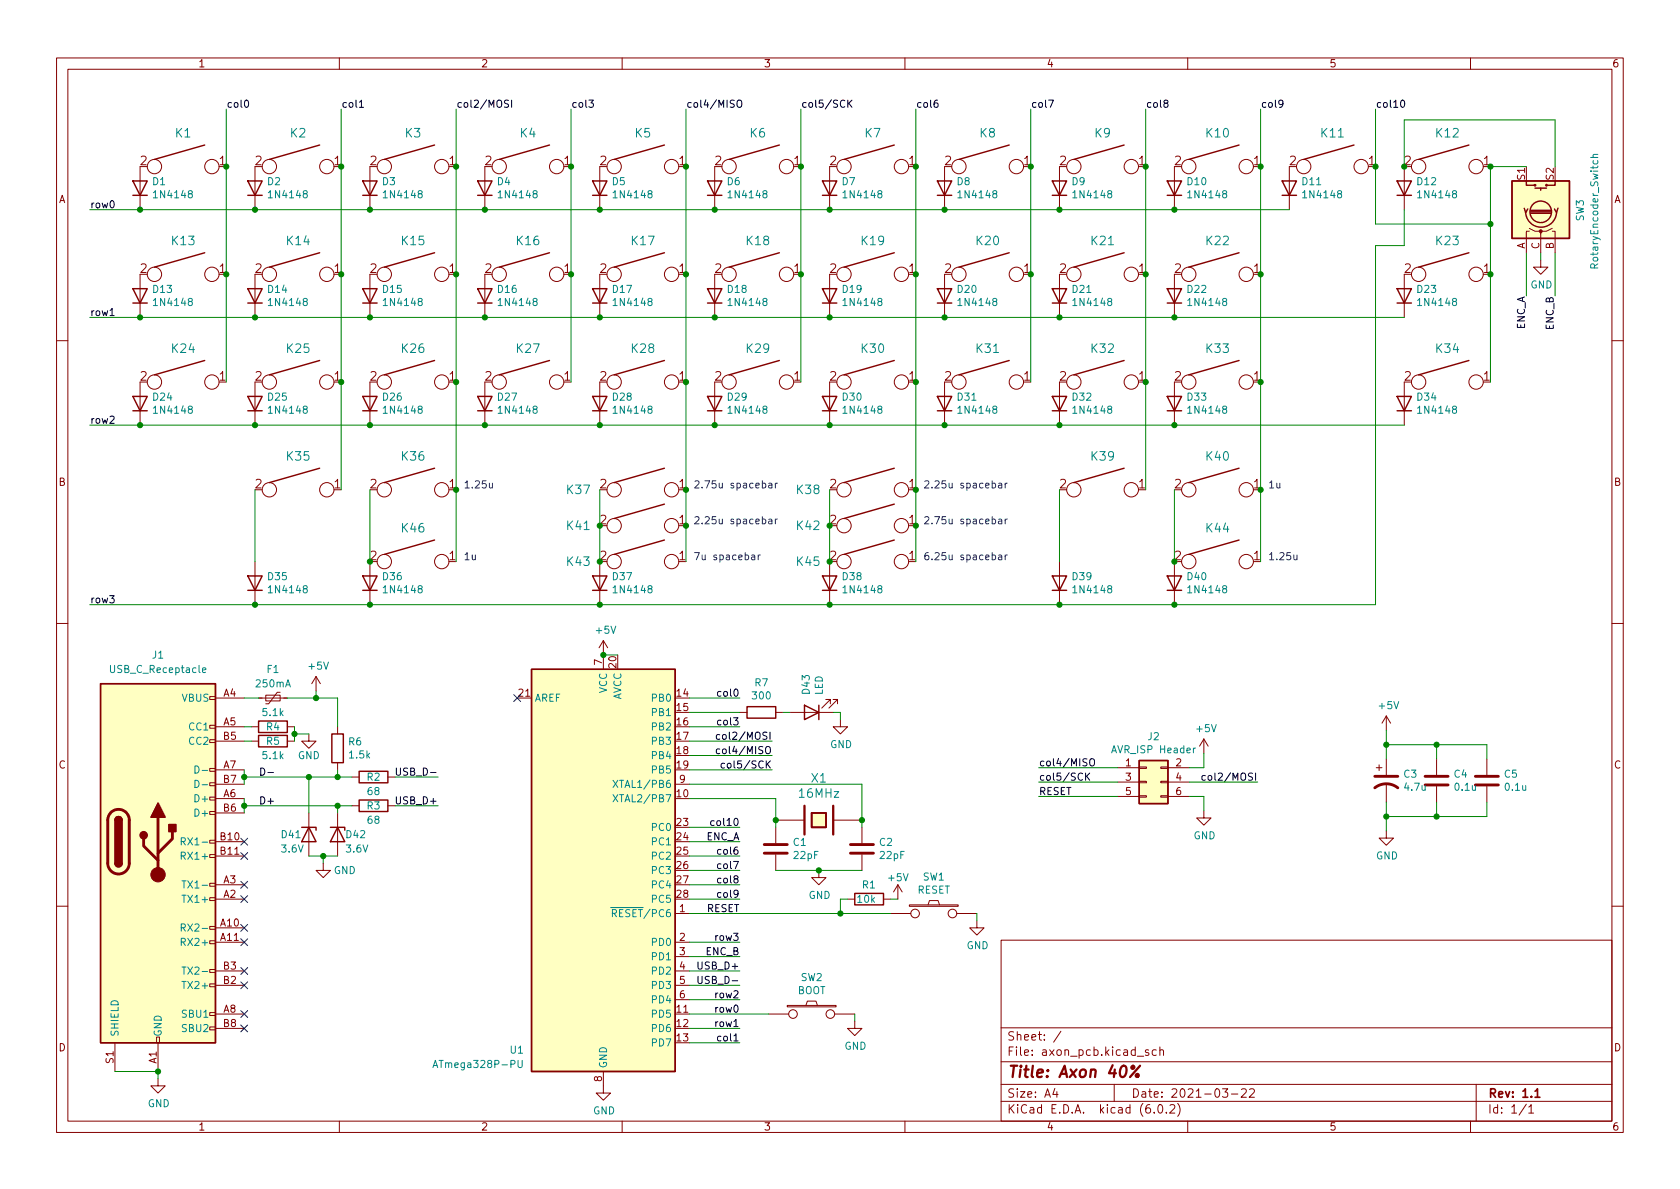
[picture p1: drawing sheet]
<svg xmlns="http://www.w3.org/2000/svg" width="297mm" height="210mm" viewBox="0 0 297 210" stroke-linecap="round" stroke-linejoin="round" font-family="sans-serif">
<g fill="none" stroke="#840000" stroke-width=".18">
<path d="M10 10.2h277v190.1h-277zM12 12.2h273v186.1h-273zM60 10.2v2M110 10.2v2M160 10.2v2M210 10.2v2M260 10.2v2M24.8 29.5v7.6M45.1 29.5v7.6M65.4 29.5v7.6M85.7 29.5v7.6M106 29.5v7.6"/>
<path d="M126.4 29.5v7.6M146.7 29.5v7.6M167 29.5v7.6M187.3 29.5v7.6M207.6 29.5v7.6M228 29.5v7.6M248.3 29.5v7.6M24.8 48.5v7.6M45.1 48.5v7.6M65.4 48.5v7.6M85.7 48.5v7.6M106 48.5v7.6"/>
<path d="M126.4 48.5v7.6M146.7 48.5v7.6M167 48.5v7.6M187.3 48.5v7.6M207.6 48.5v7.6M248.3 48.5v7.6M270.4 40.9h-.5v3.8M270.4 40.4l1 .5h1v.5M272.4 46v1.2h1.3l-1.3 1.3-1.3-1.3h1.3M274.4 40.9h.6v3.8M274.4 40.4l-1 .5h-1v3.8M10 60.2h2"/>
<path d="M24.8 67.6v7.6M45.1 67.6v7.6M65.4 67.6v7.6M85.7 67.6v7.6M106 67.6v7.6M126.4 67.6v7.6M146.7 67.6v7.6M167 67.6v7.6M187.3 67.6v7.6M207.6 67.6v7.6M248.3 67.6v7.6M285 60.2h2"/>
<path d="M45.1 99.3v7.6M65.4 99.3v7.6M106 99.3v7.6M146.7 99.3v7.6M187.3 99.3v7.6M207.6 99.3v7.6M10 110.2h2M55.9 119.6l-.8 1.3M55.9 119.6v2.6M55.9 119.6l.7 1.3M106.7 113.3l-.8 1.2M106.7 113.3v5.1"/>
<path d="M106.7 113.3l.7 1.2M285 110.2h2M37.1 138.4h1v.5h-1zM37.1 135.9h1v.5h-1zM37.1 130.8h1v.5h-1zM37.1 128.3h1v.5h-1zM37.1 123.2h1v.5h-1zM38.1 123.4h5.1M38.1 138.7h5.1M38.1 128.5h5.1M38.1 136.1h5.1M38.1 131.1h5.1"/>
<path d="M44.4 128.5h1.3M44.4 131.1h1.3M45.7 123.4h5.1M47 122.9h2.5v1h-2.5zM49.5 122.4h-.5l-1.5 2.1h-.5M50.8 128.5h1.3M50.8 131.1h1.3M54.6 129.8v1.3h1.3l-1.3 1.2-1.3-1.2h1.3M59.7 128.5v1.3M59.7 134.9v1.2M62.2 137.4h1.3M68.6 137.4h1.2"/>
<path d="M91.4 123.4h2.6M119.4 138.7h2.5M130.8 126h1.3M137.2 126h1.2M139.7 126h7.6M146.8 124.5v-.8h-.8h.8l-1.5 1.5M148.1 124.5v-.8h-.8h.8l-1.5 1.5M148.6 127.2v1.3h1.3l-1.3 1.3-1.3-1.3h1.3M197.6 135.8h3.8M197.6 138.3h3.8M201.4 138.2h1.3v.2h-1.3zM201.4 135.6h1.3v.3h-1.3z"/>
<path d="M205.2 138.2h1.3v.2h-1.3zM205.2 135.6h1.3v.3h-1.3zM206.5 135.8h3.8M206.5 138.3h3.8M212.9 130.7l-.8 1.2M212.9 130.7v2.5M212.9 130.7l.7 1.2M243.3 135.8h1M243.8 135.2v1.1M245.1 126.6l-.8 1.3M245.1 126.6v2.6M245.1 134.2v2.8"/>
<path d="M245.1 138.6v3.3M245.1 126.6l.8 1.3M254 134.2v2.8M254 139.1v2.8M262.9 134.2v2.8M262.9 139.1v2.8M37.1 158.7h1v.6h-1zM37.1 156.2h1v.5h-1zM37.1 151.1h1v.5h-1zM37.1 148.6h1v.5h-1zM37.1 143.5h1v.5h-1zM37.1 141h1v.5h-1z"/>
<path d="M38.1 159h5.1M38.1 156.5h5.1M38.1 141.2h5.1M38.1 148.8h5.1M38.1 151.4h5.1M38.1 143.8h5.1M54.6 143.8v7.6M57.1 152.6v1.3h1.3l-1.3 1.3-1.2-1.3h1.2M59.7 143.8v7.6M62.2 142.5h1.3M68.6 142.5h1.2M137.2 145h5"/>
<path d="M137.2 146.3v2.8M137.2 151.1v2.8M144.8 153.9v1.3h1.2l-1.2 1.3-1.3-1.3h1.3M147.3 145h5.1M149.9 159h1.2M152.4 146.3v2.8M152.4 151.1v2.8M156.2 159h1.3M158.7 156.5l-.7 1.2M158.7 156.5v2.5M158.7 156.5l.8 1.2M197.6 140.8h3.8"/>
<path d="M201.4 140.7h1.3v.3h-1.3zM205.2 140.7h1.3v.3h-1.3zM206.5 140.8h3.8M212.9 143.4v1.2h1.2l-1.2 1.3-1.3-1.3h1.3M245.1 146.9v1.3h1.3l-1.3 1.3-1.3-1.3h1.3M10 160.2h2M37.1 179.1h1v.5h-1zM37.1 174h1v.5h-1zM37.1 171.4h1v.6h-1zM37.1 166.4h1v.5h-1zM37.1 163.8h1v.5h-1zM38.1 179.3h5.1"/>
<path d="M38.1 166.6h5.1M38.1 171.7h5.1M38.1 174.2h5.1M38.1 164.1h5.1M119.4 161.5h2.5M119.4 179.3h2.5M119.4 166.6h2.5M119.4 169.2h2.5M119.4 171.7h2.5M119.4 174.2h2.5M119.4 176.8h2.5M135.9 179.3h3.5"/>
<path d="M139.2 177.8h8.6v.2h-8.6zM142.5 177.8l.2-.8h1.6l.2 .8M147.6 179.3h3.5M157.5 161.5h3.5M160.8 160h8.6v.3h-8.6zM164.1 160l.2-.7h1.6l.2 .7M169.2 161.5h3.5M172.7 162.8v1.3h1.3l-1.3 1.2-1.3-1.2h1.3M177 166.3h108v32h-108zM285 160.2h2M20.3 184.4v5.1M27.7 183.4h.5v1h-.5z"/>
<path d="M27.9 190.7v1.3h1.3l-1.3 1.3-1.2-1.3h1.2M27.9 184.4v5.1M37.1 181.6h1v.5h-1zM38.1 181.9h5.1M60 198.3v2M106.7 189.5v3.8h1.2l-1.2 1.3-1.3-1.3h1.3M110 198.3v2M151.1 180.6v1.3h1.3l-1.3 1.2-1.2-1.2h1.2M160 198.3v2M177 194.8h108M177 191.8h108M177 187.8h108"/>
<path d="M177 181.8h108M186.5 192.5l-.4 1h1M186.9 193v1M187.6 182.4l-1.3 1.9M197 191.8v3M201.1 186.8h1.1M203.1 185.7l-.4-.1-.2 .2 .1 .3 .5 .1v.4h-.6M204.1 196.7v.1M204.4 185.7l-.4-.1-.3 .3v.4l.2 .3h.5M204.9 195.4l.2-.1a.81 .81 0 0 1 .6 .7 .81 .81 0 0 1-.3 .8h-.2a.81 .81 0 0 1-.6-.6 .81 .81 0 0 1 .3-.8zM205.1 185.8l.2-.2 .3 .1 .1 .9M205.1 185.1v1.5"/>
<path d="M206.2 196.7v.1M206.9 195.5l.5-.2 .2 .2 .1 .3-.9 1h.9M208.2 195.1a1.72 1.72 0 0 1 0 2.3M210 198.3v2M216.1 192.5h1l-.5 .6 .4 .1v.7l-.2 .1h-.4l-.3-.1M217.7 193.5h1.2M219.5 192.7l.6-.2 .2 .2 .1 .3-1 1h1M220.9 192.7l.6-.2 .2 .2 .1 .3-.9 1h.9M260 198.3v2M261 191.8v6.5M269.9 195.3l-1.3 1.9M270.3 195.8l.4-.5v1.5"/>
<path d="M270.3 196.8h.9"/>
<circle cx="27.3" cy="29.5" r="1.27"/>
<circle cx="37.5" cy="29.5" r="1.27"/>
<circle cx="47.6" cy="29.5" r="1.27"/>
<circle cx="57.8" cy="29.5" r="1.27"/>
<circle cx="67.9" cy="29.5" r="1.27"/>
<circle cx="78.1" cy="29.5" r="1.27"/>
<circle cx="88.3" cy="29.5" r="1.27"/>
<circle cx="98.4" cy="29.5" r="1.27"/>
<circle cx="108.6" cy="29.5" r="1.27"/>
<circle cx="118.7" cy="29.5" r="1.27"/>
<circle cx="128.9" cy="29.5" r="1.27"/>
<circle cx="139.1" cy="29.5" r="1.27"/>
<circle cx="149.2" cy="29.5" r="1.27"/>
<circle cx="159.4" cy="29.5" r="1.27"/>
<circle cx="169.5" cy="29.5" r="1.27"/>
<circle cx="179.7" cy="29.5" r="1.27"/>
<circle cx="189.9" cy="29.5" r="1.27"/>
<circle cx="200" cy="29.5" r="1.27"/>
<circle cx="210.2" cy="29.5" r="1.27"/>
<circle cx="220.3" cy="29.5" r="1.27"/>
<circle cx="230.5" cy="29.5" r="1.27"/>
<circle cx="240.7" cy="29.5" r="1.27"/>
<circle cx="250.8" cy="29.5" r="1.27"/>
<circle cx="261" cy="29.5" r="1.27"/>
<circle cx="27.3" cy="48.5" r="1.27"/>
<circle cx="37.5" cy="48.5" r="1.27"/>
<circle cx="47.6" cy="48.5" r="1.27"/>
<circle cx="57.8" cy="48.5" r="1.27"/>
<circle cx="67.9" cy="48.5" r="1.27"/>
<circle cx="78.1" cy="48.5" r="1.27"/>
<circle cx="88.3" cy="48.5" r="1.27"/>
<circle cx="98.4" cy="48.5" r="1.27"/>
<circle cx="108.6" cy="48.5" r="1.27"/>
<circle cx="118.7" cy="48.5" r="1.27"/>
<circle cx="128.9" cy="48.5" r="1.27"/>
<circle cx="139.1" cy="48.5" r="1.27"/>
<circle cx="149.2" cy="48.5" r="1.27"/>
<circle cx="159.4" cy="48.5" r="1.27"/>
<circle cx="169.5" cy="48.5" r="1.27"/>
<circle cx="179.7" cy="48.5" r="1.27"/>
<circle cx="189.9" cy="48.5" r="1.27"/>
<circle cx="200" cy="48.5" r="1.27"/>
<circle cx="210.2" cy="48.5" r="1.27"/>
<circle cx="220.3" cy="48.5" r="1.27"/>
<circle cx="250.8" cy="48.5" r="1.27"/>
<circle cx="261" cy="48.5" r="1.27"/>
<circle cx="27.3" cy="67.6" r="1.27"/>
<circle cx="37.5" cy="67.6" r="1.27"/>
<circle cx="47.6" cy="67.6" r="1.27"/>
<circle cx="57.8" cy="67.6" r="1.27"/>
<circle cx="67.9" cy="67.6" r="1.27"/>
<circle cx="78.1" cy="67.6" r="1.27"/>
<circle cx="88.3" cy="67.6" r="1.27"/>
<circle cx="98.4" cy="67.6" r="1.27"/>
<circle cx="108.6" cy="67.6" r="1.27"/>
<circle cx="118.7" cy="67.6" r="1.27"/>
<circle cx="128.9" cy="67.6" r="1.27"/>
<circle cx="139.1" cy="67.6" r="1.27"/>
<circle cx="149.2" cy="67.6" r="1.27"/>
<circle cx="159.4" cy="67.6" r="1.27"/>
<circle cx="169.5" cy="67.6" r="1.27"/>
<circle cx="179.7" cy="67.6" r="1.27"/>
<circle cx="189.9" cy="67.6" r="1.27"/>
<circle cx="200" cy="67.6" r="1.27"/>
<circle cx="210.2" cy="67.6" r="1.27"/>
<circle cx="220.3" cy="67.6" r="1.27"/>
<circle cx="250.8" cy="67.6" r="1.27"/>
<circle cx="261" cy="67.6" r="1.27"/>
<circle cx="47.6" cy="86.6" r="1.27"/>
<circle cx="57.8" cy="86.6" r="1.27"/>
<circle cx="67.9" cy="99.3" r="1.27"/>
<circle cx="67.9" cy="86.6" r="1.27"/>
<circle cx="78.1" cy="99.3" r="1.27"/>
<circle cx="78.1" cy="86.6" r="1.27"/>
<circle cx="108.6" cy="99.3" r="1.27"/>
<circle cx="108.6" cy="93" r="1.27"/>
<circle cx="108.6" cy="86.6" r="1.27"/>
<circle cx="118.7" cy="93" r="1.27"/>
<circle cx="118.7" cy="86.6" r="1.27"/>
<circle cx="118.7" cy="99.3" r="1.27"/>
<circle cx="149.2" cy="93" r="1.27"/>
<circle cx="149.2" cy="99.3" r="1.27"/>
<circle cx="149.2" cy="86.6" r="1.27"/>
<circle cx="159.4" cy="99.3" r="1.27"/>
<circle cx="159.4" cy="93" r="1.27"/>
<circle cx="159.4" cy="86.6" r="1.27"/>
<circle cx="189.9" cy="86.6" r="1.27"/>
<circle cx="200" cy="86.6" r="1.27"/>
<circle cx="210.2" cy="86.6" r="1.27"/>
<circle cx="210.2" cy="99.3" r="1.27"/>
<circle cx="220.3" cy="86.6" r="1.27"/>
<circle cx="220.3" cy="99.3" r="1.27"/>
<circle cx="140.2" cy="179.3" r=".76"/>
<circle cx="146.8" cy="179.3" r=".76"/>
<circle cx="161.8" cy="161.5" r=".76"/>
<circle cx="168.4" cy="161.5" r=".76"/>
</g>
<path d="M143.5 143.8h2.5v2.5h-2.5zM271.4 193l.4-.5v1.5M271.4 194h.9" fill="none" stroke="#840000" stroke-width=".3"/>
<g fill="none" stroke="#840000" stroke-width=".4">
<path d="M200.9 190l.2-.1 .2 .1 .1 .2-.2 .2-.2 .1-.1-.1-.1-.2zM201.6 188.5l-1.8 2"/>
<circle cx="200.3" cy="188.7" r=".29"/>
</g>
<g fill="none" stroke="#840000" stroke-width=".25">
<path d="M23.5 32h2.5l-1.2 2.5zM23.5 34.5h2.5M36.2 25.6l-8.9 2.6M43.8 32h2.6l-1.3 2.5zM43.8 34.5h2.6M56.5 25.6l-8.9 2.6M64.1 32h2.6l-1.3 2.5zM64.1 34.5h2.6M76.8 25.6l-8.9 2.6M84.5 32h2.5l-1.3 2.5zM84.5 34.5h2.5M97.2 25.6l-8.9 2.6"/>
<path d="M104.8 32h2.5l-1.3 2.5zM104.8 34.5h2.5M117.5 25.6l-8.9 2.6M125.1 32h2.5l-1.2 2.5zM125.1 34.5h2.5M137.8 25.6l-8.9 2.6M145.4 32h2.6l-1.3 2.5zM145.4 34.5h2.6M158.1 25.6l-8.9 2.6M165.7 32h2.6l-1.3 2.5zM165.7 34.5h2.6M178.4 25.6l-8.9 2.6"/>
<path d="M186.1 32h2.5l-1.3 2.5zM186.1 34.5h2.5M198.8 25.6l-8.9 2.6M206.4 32h2.5l-1.3 2.5zM206.4 34.5h2.5M219.1 25.6l-8.9 2.6M226.7 32h2.5l-1.2 2.5zM226.7 34.5h2.5M239.4 25.6l-8.9 2.6M247 32h2.6l-1.3 2.5zM247 34.5h2.6M259.7 25.6l-8.9 2.6"/>
<path d="M267.3 32h10.2v10.2h-10.2zM269.5 36.8l.2 .8 .4-.6M269.7 37.5a2.73 2.73 0 0 0 2.8 2.7 2.73 2.73 0 0 0 2.7-2.7M269.9 32v.8h1.5M270.6 37.7h3.6M270.6 37.5h3.6M270.6 37.2h3.6M271.4 33.3h2M272.4 33.3v.3M275 32v.8h-1.6M275.5 36.8l-.3 .8-.4-.6M23.5 51h2.5l-1.2 2.6z"/>
<path d="M23.5 53.6h2.5M36.2 44.7l-8.9 2.5M43.8 51h2.6l-1.3 2.6zM43.8 53.6h2.6M56.5 44.7l-8.9 2.5M64.1 51h2.6l-1.3 2.6zM64.1 53.6h2.6M76.8 44.7l-8.9 2.5M84.5 51h2.5l-1.3 2.6zM84.5 53.6h2.5M97.2 44.7l-8.9 2.5M104.8 51h2.5l-1.3 2.6z"/>
<path d="M104.8 53.6h2.5M117.5 44.7l-8.9 2.5M125.1 51h2.5l-1.2 2.6zM125.1 53.6h2.5M137.8 44.7l-8.9 2.5M145.4 51h2.6l-1.3 2.6zM145.4 53.6h2.6M158.1 44.7l-8.9 2.5M165.7 51h2.6l-1.3 2.6zM165.7 53.6h2.6M178.4 44.7l-8.9 2.5M186.1 51h2.5l-1.3 2.6z"/>
<path d="M186.1 53.6h2.5M198.8 44.7l-8.9 2.5M206.4 51h2.5l-1.3 2.6zM206.4 53.6h2.5M219.1 44.7l-8.9 2.5M247 51h2.6l-1.3 2.6zM247 53.6h2.6M259.7 44.7l-8.9 2.5M23.5 70.1h2.5l-1.2 2.5zM23.5 72.6h2.5M36.2 63.7l-8.9 2.6M43.8 70.1h2.6l-1.3 2.5z"/>
<path d="M43.8 72.6h2.6M56.5 63.7l-8.9 2.6M64.1 70.1h2.6l-1.3 2.5zM64.1 72.6h2.6M76.8 63.7l-8.9 2.6M84.5 70.1h2.5l-1.3 2.5zM84.5 72.6h2.5M97.2 63.7l-8.9 2.6M104.8 70.1h2.5l-1.3 2.5zM104.8 72.6h2.5M117.5 63.7l-8.9 2.6M125.1 70.1h2.5l-1.2 2.5z"/>
<path d="M125.1 72.6h2.5M137.8 63.7l-8.9 2.6M145.4 70.1h2.6l-1.3 2.5zM145.4 72.6h2.6M158.1 63.7l-8.9 2.6M165.7 70.1h2.6l-1.3 2.5zM165.7 72.6h2.6M178.4 63.7l-8.9 2.6M186.1 70.1h2.5l-1.3 2.5zM186.1 72.6h2.5M198.8 63.7l-8.9 2.6M206.4 70.1h2.5l-1.3 2.5z"/>
<path d="M206.4 72.6h2.5M219.1 63.7l-8.9 2.6M247 70.1h2.6l-1.3 2.5zM247 72.6h2.6M259.7 63.7l-8.9 2.6M56.5 82.8l-8.9 2.5M76.8 82.8l-8.9 2.5M76.8 95.5l-8.9 2.5M117.5 89.1l-8.9 2.6M117.5 95.5l-8.9 2.5M117.5 82.8l-8.9 2.5M158.1 95.5l-8.9 2.5"/>
<path d="M158.1 89.1l-8.9 2.6M158.1 82.8l-8.9 2.5M198.8 82.8l-8.9 2.5M219.1 82.8l-8.9 2.5M219.1 95.5l-8.9 2.5M43.8 101.8h2.6l-1.3 2.6zM43.8 104.4h2.6M64.1 101.8h2.6l-1.3 2.6zM64.1 104.4h2.6M94 118.4h25.4v71.1h-25.4zM104.8 101.8h2.5l-1.3 2.6zM104.8 104.4h2.5"/>
<path d="M145.4 101.8h2.6l-1.3 2.6zM145.4 104.4h2.6M186.1 101.8h2.5l-1.3 2.6zM186.1 104.4h2.5M206.4 101.8h2.5l-1.3 2.6zM206.4 104.4h2.5M17.8 120.9h20.3v63.5h-20.3zM45.7 127.5h5.1v2h-5.1zM45.7 130h5.1v2.1h-5.1zM58.7 129.8h2v5.1h-2zM63.5 136.4h5.1v2h-5.1zM132.1 125h5.1v2h-5.1z"/>
<path d="M142.2 124.7l2.6 1.3-2.6 1.2zM144.8 124.7v2.5M201.4 134.5h5.1v7.6h-5.1zM20.3 152.6a.64 .64 0 0 0 .7 .7 .64 .64 0 0 0 .6-.7M20.3 145a.64 .64 0 0 1 .7-.6 .64 .64 0 0 1 .6 .6M53.3 146.3h2.6v.5M54.6 146.3l1.3 2.5h-2.6zM58.4 146.3h2.6v.5M59.7 146.3l1.3 2.5h-2.6zM63.5 141.5h5.1v2h-5.1zM151.1 158h5.1v2h-5.1z"/>
<circle cx="271.4" cy="32.8" r=".13"/>
<circle cx="272.4" cy="37.5" r="1.9"/>
<circle cx="273.4" cy="32.8" r=".13"/>
</g>
<g fill="#ffffc2" stroke="#ffffc2" stroke-width=".18">
<path d="M201.4 134.5h5.1v7.6h-5.1z"/>
<path d="M94 118.4h25.4v71.1h-25.4z"/>
<path d="M267.3 32h10.2v10.2h-10.2z"/>
<path d="M143.5 143.8h2.5v2.5h-2.5z"/>
<path d="M17.8 120.9h20.3v63.5h-20.3z"/>
</g>
<g fill="none" stroke="#008484" stroke-width=".18">
<path d="M281.2 27.8h1.3M281.7 28.4v.4l.2 .2 .6-.1v-.5M282.5 27.3l-.8 .1v.3l.1 .1M35.8 118.5l.6-.1-.1-.3h-.3l-.2 .2 .1 .6h.4M34.5 135.4a.64 .64 0 0 1 .7 .7 .64 .64 0 0 1-.7 .6zM34.5 138a.64 .64 0 0 1 .7 .6 .64 .64 0 0 1-.7 .7zM35.7 136.2h1M35.7 138.8h1M108.4 138l.8 1.3M109.2 138l-.8 1.3M211.4 132.3l-.4 .2M32 148.8l.7-.1 .1-.1-.1-.3-.7-.2v1.3"/>
<path d="M32 151.3h.7l.1-.2-.1-.3-.7-.1v1.3M32.2 158.3h.7M32.2 155.8h.7M32.4 148.8l.4 .6M32.5 155.8v1.2M108.4 140.5l.8 1.3M109.2 140.5l-.8 1.3M32 164h.7l.1-.2-.1-.3-.7-.1v1.3M32 166.6l.7-.1 .1-.2-.1-.3-.7-.1v1.3M32.2 173.5h.7M32.2 171h.7M32.4 164l.4 .7"/>
<path d="M32.5 171v1.3M76.5 188.8l.5-1.3 .4 1.3M76.7 188.4h.6M91.6 187.5v1l.2 .3h.3l.2-.3v-1"/>
</g>
<g fill="none" stroke="#840000" stroke-width=".51">
<path d="M243.1 139.3a3.3 3.3 0 0 1 4 0M243.1 137.3h4M252 138.8h4M252 137.3h4M260.9 138.8h4M260.9 137.3h4M19.6 143.7a1.91 1.91 0 0 1 2.1-.4 1.91 1.91 0 0 1 1.2 1.7v7.7a1.91 1.91 0 0 1-1.9 1.9 1.91 1.91 0 0 1-2-1.9l.1-7.8 .1-.7zM25.4 148.3v1.3l2.5 2.5M27.9 144.5v10.2M30.5 147.1v1.2l-2.6 2.6M135.1 150.9h4.1M135.1 149.3h4.1"/>
<path d="M150.4 150.9h4M150.4 149.3h4"/>
</g>
<g fill="#840000" stroke="#840000" stroke-width=".18">
<circle cx="272.4" cy="40.9" r=".25"/>
<circle cx="27.9" cy="154.7" r="1.27"/>
</g>
<path d="M142.2 142.5v5.1M147.3 142.5v5.1" fill="none" stroke="#840000" stroke-width=".41"/>
<g fill="#840000" stroke="#840000" stroke-width=".25">
<path d="M20.3 152.6h1.3a.64 .64 0 0 1-.6 .7 .64 .64 0 0 1-.7-.7z"/>
<path d="M20.3 145h1.3v7.6h-1.3z"/>
<path d="M20.5 144.6a.64 .64 0 0 1 .7-.2 .64 .64 0 0 1 .4 .6h-1.3z"/>
<path d="M27.9 142l1.3 2.5h-2.5z"/>
<path d="M29.8 145.8h1.3v1.3h-1.3z"/>
<circle cx="25.4" cy="147.7" r=".63"/>
</g>
<g fill="none" stroke="#000" stroke-width=".18">
<path d="M43.3 17.8l.2-.1a.68 .68 0 0 1 .5 .6 .68 .68 0 0 1-.5 .7l-.2-.1-.1-.4zM63.5 18.1l.4-.4v1.3M63.5 19h.8M89.9 17.8l-.5-.1-.2 .2 .1 .4 .6 .2v.4l-.2 .1-.5-.1M90.5 17.7v1.3M104.1 17.7h.8l-.4 .5 .4 .1v.6l-.2 .1-.6-.1M130.5 17.8l.1-.1a.43 .43 0 0 1 .6 .4v.5a.42 .42 0 0 1-.5 .4 .42 .42 0 0 1-.4-.4v-.5zM149.9 17.7v1.3M150.1 18.3l.5 .7M150.6 17.7l-.7 .7M165.8 17.7l-.4 .1a.86 .86 0 0 0 0 1.2l.4-.1 .1-.5-.3-.2h-.2l-.3 .2M185.4 17.7h.9l-.6 1.3"/>
<path d="M206 18.3l-.2-.3v-.2l.2-.1 .4 .1 .1 .1v.2l-.6 .2-.1 .2v.2l.2 .3h.3l.2-.3v-.3l-.2-.1M226.8 18.3l-.2 .2h-.3l-.2-.2 .1-.5 .4-.1 .2 .1a.84 .84 0 0 1-.3 1.2h-.3M247.8 17.8l.1-.1a.68 .68 0 0 1 .5 .6 .68 .68 0 0 1-.5 .7l-.1-.1-.2-.4zM19.5 55.8h.7M46.1 135.8a.64 .64 0 0 1 .7 .7 .64 .64 0 0 1-.7 .6zM47.4 136.6h.9M70.1 135.8v1l.2 .3h.3l.2-.3v-1M127.3 130l-.4-.1-.2 .2 .1 .6h.5M127.3 132.5l-.4-.1-.2 .3 .1 .5h.5M128.1 135h-.4l-.2 .2 .1 .6h.5M191.9 136.7v1.3M192.1 137.3l.6 .7"/>
<path d="M192.7 136.7l-.8 .7M192.7 134.3l.3-.1a.43 .43 0 0 1 .5 .4v.4a.42 .42 0 0 1-.4 .5 .42 .42 0 0 1-.4-.5zM213.1 137.2l-.4-.1-.2 .3 .1 .5h.5M126.3 145.2l-.4-.1-.2 .3 .1 .5h.5M123.4 172.6v1.1l.3 .2h.2l.2-.2v-1.1"/>
</g>
<g fill="none" stroke="#0000c2" stroke-width=".18">
<path d="M86.5 85.4l.1 .8 .3 .1 .2-.1M87.1 85.4v.9M132.9 98.2h.5l.1 .8M133.5 98.4l-.5 .1-.1 .2 .1 .3 .5-.1M134.1 98.1v.9M134.4 98.1l-.3 .3M134.8 91.9l.3-.1 .3 .2-.1 .6h-.5M134.8 85.5l.3-.1 .3 .3-.1 .5h-.5M135.9 91.9h.5l.1 .7M135.9 85.5h.5l.1 .8M136.5 92.1l-.4 .1-.2 .1 .2 .3h.4M136.5 85.7l-.4 .1-.2 .2 .2 .3 .4-.1"/>
<path d="M137.1 85.4v.9M137.1 91.8v.8M137.4 91.8l-.3 .2M137.4 85.4l-.3 .3M175.4 85.5l.4-.1 .2 .3-.1 .5h-.5M175.4 98.2l.4-.1 .2 .3-.1 .5h-.5M175.4 91.9l.4-.1 .2 .2-.1 .6h-.5M176.6 85.5h.5v.8M176.6 98.2h.5v.8M176.6 91.9h.5v.7M177.1 85.7l-.4 .1-.2 .2 .2 .3 .4-.1M177.1 98.4l-.4 .1-.2 .2 .2 .3 .4-.1"/>
<path d="M177.1 92.1l-.4 .1-.2 .1 .2 .3h.4M177.7 85.4v.9M177.7 91.8v.8M177.7 98.1v.9M178.1 85.4l-.4 .3M178.1 98.1l-.4 .3M178.1 91.8l-.4 .2M228.8 98.1v.8l.3 .1 .2-.1M229.3 98.1v.9"/>
</g>
<g fill="none" stroke="#008400" stroke-width=".18">
<path d="M40 19.3v48.3M60.3 19.3v67.3M80.6 19.3v80M101 19.3v48.3M121.3 19.3v80M141.6 19.3v48.3M161.9 19.3v80M182.2 19.3v48.3M202.6 19.3v67.3M222.9 19.3v80M243.2 19.3v20.3h20.3M15.9 37.1h212.1"/>
<path d="M248.3 37.1v6.3h-5.1v63.5h-227.3M248.3 29.5v-8.3h26.7v8.3M269.9 29.5h-6.4v38.1M15.9 56.1h232.4M269.9 44.7v7.6M272.4 44.7v1.3M275 44.7v7.6M15.9 75.2h232.4M45.1 86.6v12.7M65.4 86.6v12.7M106 86.6v12.7M146.7 86.6v12.7"/>
<path d="M187.3 86.6v12.7M207.6 86.6v12.7M106.7 115.8h2.5M43.2 137.4h19M43.2 123.4h2.5M43.2 128.5h1.2M43.2 131.1h1.2M43.2 136.1v2.6M50.8 123.4h8.9v5.1M52.1 129.8h2.5M52.1 128.5v2.6M54.6 137.4v6.4"/>
<path d="M55.9 122.2v1.2M59.7 136.1v1.3M69.8 137.4h7.7M121.9 126h8.9M121.9 138.7h30.5v7.6M121.9 123.4h8.9M121.9 128.5h8.9M121.9 131.1h14.6M121.9 133.6h14.6M121.9 136.1h14.6M138.4 126h1.3M147.3 126h1.3v1.2"/>
<path d="M183.6 138.3h14M183.6 135.8h14M210.3 138.3h12.1M212.9 133.2v2.6h-2.6M245.1 131.7h17.8v2.5M245.1 129.2v5M254 131.7v2.5M43.2 141.2v2.6M43.2 142.5h19M54.6 151.4h5.1M57.1 151.4v1.2M59.7 142.5v1.3"/>
<path d="M69.8 142.5h7.7M121.9 141.2h15.3v5.1M121.9 153.9h8.9M121.9 159h8.9M121.9 146.3h8.9M121.9 151.4h8.9M121.9 156.5h8.9M121.9 148.8h8.9M137.2 153.9h15.2M149.9 159h-1.3v2.5M157.5 159h1.2M183.6 140.8h14"/>
<path d="M210.3 140.8h2.6v2.6M245.1 141.9v5M254 141.9v2.5M262.9 141.9v2.5h-17.8M121.9 161.5h35.6M121.9 166.6h8.9M121.9 169.2h8.9M121.9 176.8h8.9M121.9 179.3h14M121.9 171.7h8.9M121.9 174.2h8.9M151.1 179.3v1.3"/>
<path d="M172.7 161.5v1.3M20.3 189.5h7.6v1.2M121.9 181.9h8.9M121.9 184.4h8.9"/>
</g>
<g fill="none" stroke="#000084" stroke-width=".18">
<path d="M90.8 122.8l1.2 1.2M92 122.8l-1.2 1.2M42.6 148.2l1.2 1.2M42.6 158.4l1.2 1.2M42.6 150.8l1.2 1.2M42.6 155.8l1.2 1.3M43.8 148.2l-1.2 1.2M43.8 158.4l-1.2 1.2M43.8 150.8l-1.2 1.2M43.8 155.8l-1.2 1.3M42.6 173.6l1.2 1.2M42.6 163.5l1.2 1.2"/>
<path d="M42.6 178.7l1.2 1.2M42.6 171.1l1.2 1.2M42.6 166l1.2 1.2M43.8 173.6l-1.2 1.2M43.8 163.5l-1.2 1.2M43.8 171.1l-1.2 1.2M43.8 178.7l-1.2 1.2M43.8 166l-1.2 1.2M42.6 181.2l1.2 1.3M43.8 181.2l-1.2 1.3"/>
</g>
<g fill="#008400" stroke="#008400" stroke-width=".18">
<circle cx="167" cy="37.1" r=".46"/>
<circle cx="161.9" cy="29.5" r=".46"/>
<circle cx="161.9" cy="67.6" r=".46"/>
<circle cx="146.7" cy="56.1" r=".46"/>
<circle cx="141.6" cy="29.5" r=".46"/>
<circle cx="126.4" cy="56.1" r=".46"/>
<circle cx="146.7" cy="37.1" r=".46"/>
<circle cx="126.4" cy="37.1" r=".46"/>
<circle cx="141.6" cy="48.5" r=".46"/>
<circle cx="161.9" cy="48.5" r=".46"/>
<circle cx="187.3" cy="106.9" r=".46"/>
<circle cx="146.7" cy="106.9" r=".46"/>
<circle cx="126.4" cy="75.2" r=".46"/>
<circle cx="146.7" cy="75.2" r=".46"/>
<circle cx="161.9" cy="93" r=".46"/>
<circle cx="161.9" cy="86.6" r=".46"/>
<circle cx="167" cy="75.2" r=".46"/>
<circle cx="137.2" cy="145" r=".46"/>
<circle cx="148.6" cy="161.5" r=".46"/>
<circle cx="144.8" cy="153.9" r=".46"/>
<circle cx="152.4" cy="145" r=".46"/>
<circle cx="65.4" cy="106.9" r=".46"/>
<circle cx="45.1" cy="106.9" r=".46"/>
<circle cx="85.7" cy="37.1" r=".46"/>
<circle cx="101" cy="48.5" r=".46"/>
<circle cx="80.6" cy="48.5" r=".46"/>
<circle cx="80.6" cy="29.5" r=".46"/>
<circle cx="65.4" cy="37.1" r=".46"/>
<circle cx="80.6" cy="67.6" r=".46"/>
<circle cx="65.4" cy="75.2" r=".46"/>
<circle cx="85.7" cy="75.2" r=".46"/>
<circle cx="101" cy="29.5" r=".46"/>
<circle cx="85.7" cy="56.1" r=".46"/>
<circle cx="65.4" cy="56.1" r=".46"/>
<circle cx="106.7" cy="115.8" r=".46"/>
<circle cx="55.9" cy="123.4" r=".46"/>
<circle cx="52.1" cy="129.8" r=".46"/>
<circle cx="59.7" cy="142.5" r=".46"/>
<circle cx="59.7" cy="137.4" r=".46"/>
<circle cx="54.6" cy="137.4" r=".46"/>
<circle cx="106" cy="106.9" r=".46"/>
<circle cx="57.1" cy="151.4" r=".46"/>
<circle cx="43.2" cy="142.5" r=".46"/>
<circle cx="43.2" cy="137.4" r=".46"/>
<circle cx="27.9" cy="189.5" r=".46"/>
<circle cx="45.1" cy="37.1" r=".46"/>
<circle cx="40" cy="48.5" r=".46"/>
<circle cx="45.1" cy="56.1" r=".46"/>
<circle cx="45.1" cy="75.2" r=".46"/>
<circle cx="60.3" cy="29.5" r=".46"/>
<circle cx="60.3" cy="67.6" r=".46"/>
<circle cx="24.8" cy="75.2" r=".46"/>
<circle cx="24.8" cy="56.1" r=".46"/>
<circle cx="60.3" cy="48.5" r=".46"/>
<circle cx="40" cy="29.5" r=".46"/>
<circle cx="24.8" cy="37.1" r=".46"/>
<circle cx="106" cy="75.2" r=".46"/>
<circle cx="80.6" cy="86.6" r=".46"/>
<circle cx="121.3" cy="67.6" r=".46"/>
<circle cx="121.3" cy="86.6" r=".46"/>
<circle cx="121.3" cy="93" r=".46"/>
<circle cx="121.3" cy="48.5" r=".46"/>
<circle cx="106" cy="56.1" r=".46"/>
<circle cx="106" cy="37.1" r=".46"/>
<circle cx="121.3" cy="29.5" r=".46"/>
<circle cx="182.2" cy="48.5" r=".46"/>
<circle cx="167" cy="56.1" r=".46"/>
<circle cx="187.3" cy="56.1" r=".46"/>
<circle cx="182.2" cy="29.5" r=".46"/>
<circle cx="187.3" cy="75.2" r=".46"/>
<circle cx="202.6" cy="67.6" r=".46"/>
<circle cx="202.6" cy="29.5" r=".46"/>
<circle cx="202.6" cy="48.5" r=".46"/>
<circle cx="187.3" cy="37.1" r=".46"/>
<circle cx="207.6" cy="37.1" r=".46"/>
<circle cx="222.9" cy="29.5" r=".46"/>
<circle cx="243.2" cy="29.5" r=".46"/>
<circle cx="222.9" cy="67.6" r=".46"/>
<circle cx="245.1" cy="131.7" r=".46"/>
<circle cx="254" cy="131.7" r=".46"/>
<circle cx="254" cy="144.4" r=".46"/>
<circle cx="245.1" cy="144.4" r=".46"/>
<circle cx="222.9" cy="48.5" r=".46"/>
<circle cx="222.9" cy="86.6" r=".46"/>
<circle cx="207.6" cy="106.9" r=".46"/>
<circle cx="207.6" cy="75.2" r=".46"/>
<circle cx="207.6" cy="56.1" r=".46"/>
<circle cx="263.5" cy="48.5" r=".46"/>
<circle cx="263.5" cy="39.6" r=".46"/>
<circle cx="263.5" cy="29.5" r=".46"/>
</g>
<text font-size="2.8" fill="#840000" x="178" y="190.6">Title: Axon 40%</text>
<g font-size="2.1" fill="#840000">
<text x="24.8" y="29.2">2</text>
<text x="38.8" y="29.2">1</text>
<text x="45.1" y="29.2">2</text>
<text x="59.1" y="29.2">1</text>
<text x="65.4" y="29.2">2</text>
<text x="79.4" y="29.2">1</text>
<text x="85.8" y="29.2">2</text>
<text x="99.7" y="29.2">1</text>
<text x="106.1" y="29.2">2</text>
<text x="120.1" y="29.2">1</text>
<text x="126.4" y="29.2">2</text>
<text x="140.4" y="29.2">1</text>
<text x="146.7" y="29.2">2</text>
<text x="160.7" y="29.2">1</text>
<text x="167" y="29.2">2</text>
<text x="181" y="29.2">1</text>
<text x="187.4" y="29.2">2</text>
<text x="201.3" y="29.2">1</text>
<text x="207.7" y="29.2">2</text>
<text x="221.7" y="29.2">1</text>
<text x="228" y="29.2">2</text>
<text x="242" y="29.2">1</text>
<text x="262.3" y="29.2">1</text>
<text x="24.8" y="48.3">2</text>
<text x="38.8" y="48.3">1</text>
<text x="45.1" y="48.3">2</text>
<text x="59.1" y="48.3">1</text>
<text x="65.4" y="48.3">2</text>
<text x="79.4" y="48.3">1</text>
<text x="85.8" y="48.3">2</text>
<text x="99.7" y="48.3">1</text>
<text x="106.1" y="48.3">2</text>
<text x="120.1" y="48.3">1</text>
<text x="126.4" y="48.3">2</text>
<text x="140.4" y="48.3">1</text>
<text x="146.7" y="48.3">2</text>
<text x="160.7" y="48.3">1</text>
<text x="167" y="48.3">2</text>
<text x="181" y="48.3">1</text>
<text x="187.4" y="48.3">2</text>
<text x="201.3" y="48.3">1</text>
<text x="207.7" y="48.3">2</text>
<text x="221.7" y="48.3">1</text>
<text x="248.3" y="48.3">2</text>
<text x="262.3" y="48.3">1</text>
<text x="24.8" y="67.3">2</text>
<text x="38.8" y="67.3">1</text>
<text x="45.1" y="67.3">2</text>
<text x="59.1" y="67.3">1</text>
<text x="65.4" y="67.3">2</text>
<text x="79.4" y="67.3">1</text>
<text x="85.8" y="67.3">2</text>
<text x="99.7" y="67.3">1</text>
<text x="106.1" y="67.3">2</text>
<text x="120.1" y="67.3">1</text>
<text x="126.4" y="67.3">2</text>
<text x="140.4" y="67.3">1</text>
<text x="146.7" y="67.3">2</text>
<text x="160.7" y="67.3">1</text>
<text x="167" y="67.3">2</text>
<text x="181" y="67.3">1</text>
<text x="187.4" y="67.3">2</text>
<text x="201.3" y="67.3">1</text>
<text x="207.7" y="67.3">2</text>
<text x="221.7" y="67.3">1</text>
<text x="248.3" y="67.3">2</text>
<text x="262.3" y="67.3">1</text>
<text x="45.1" y="86.4">2</text>
<text x="59.1" y="86.4">1</text>
<text x="65.4" y="86.4">2</text>
<text x="79.4" y="86.4">1</text>
<text x="106.1" y="86.4">2</text>
<text x="120.1" y="86.4">1</text>
<text x="146.7" y="86.4">2</text>
<text x="160.7" y="86.4">1</text>
<text x="187.4" y="86.4">2</text>
<text x="201.3" y="86.4">1</text>
<text x="207.7" y="86.4">2</text>
<text x="221.7" y="86.4">1</text>
<text x="120.1" y="92.7">1</text>
<text x="160.7" y="92.7">1</text>
<text x="79.4" y="99.1">1</text>
<text x="120.1" y="99.1">1</text>
<text x="160.7" y="99.1">1</text>
<text x="221.7" y="99.1">1</text>
<text x="178" y="184">Sheet: /</text>
<text x="178" y="186.7">File: axon_pcb.kicad_sch</text>
<text x="178" y="196.9">KiCad E.D.A. kicad (6.0.2)</text>
<text x="178" y="194.1">Size: A4</text>
<text x="200" y="194.1">Date: 2021-03-22</text>
<text x="263" y="194.1">Rev: 1.1</text>
<text x="263" y="196.9">Id: 1/1</text>
</g>
<g font-size="2.1" fill="#008484">
<text x="31" y="24.3">K1</text>
<text x="51.3" y="24.3">K2</text>
<text x="71.7" y="24.3">K3</text>
<text x="92" y="24.3">K4</text>
<text x="112.3" y="24.3">K5</text>
<text x="132.6" y="24.3">K6</text>
<text x="152.9" y="24.3">K7</text>
<text x="173.3" y="24.3">K8</text>
<text x="193.6" y="24.3">K9</text>
<text x="213.3" y="24.3">K10</text>
<text x="233.6" y="24.3">K11</text>
<text x="254" y="24.3">K12</text>
<text x="30.4" y="43.4">K13</text>
<text x="50.8" y="43.4">K14</text>
<text x="71.1" y="43.4">K15</text>
<text x="91.4" y="43.4">K16</text>
<text x="111.7" y="43.4">K17</text>
<text x="132" y="43.4">K18</text>
<text x="152.4" y="43.4">K19</text>
<text x="172.7" y="43.4">K20</text>
<text x="193" y="43.4">K21</text>
<text x="213.3" y="43.4">K22</text>
<text x="254" y="43.4">K23</text>
<text x="30.4" y="62.4">K24</text>
<text x="50.8" y="62.4">K25</text>
<text x="71.1" y="62.4">K26</text>
<text x="91.4" y="62.4">K27</text>
<text x="111.7" y="62.4">K28</text>
<text x="132" y="62.4">K29</text>
<text x="152.4" y="62.4">K30</text>
<text x="172.7" y="62.4">K31</text>
<text x="193" y="62.4">K32</text>
<text x="213.3" y="62.4">K33</text>
<text x="254" y="62.4">K34</text>
<text x="50.8" y="81.5">K35</text>
<text x="71.1" y="81.5">K36</text>
<text x="193" y="81.5">K39</text>
<text x="213.3" y="81.5">K40</text>
<text x="100.3" y="87.4">K37</text>
<text x="140.9" y="87.4">K38</text>
<text x="71.1" y="94.2">K46</text>
<text x="100.3" y="93.7">K41</text>
<text x="140.9" y="93.7">K42</text>
<text x="213.3" y="94.2">K44</text>
<text x="100.3" y="100.1">K43</text>
<text x="140.9" y="100.1">K45</text>
<text x="141.4" y="141.1">16MHz</text>
<text x="143.5" y="138.4">X1</text>
</g>
<g font-size="2.1" fill="#008400">
<text x="248.3" y="29.2">2</text>
<text x="106.1" y="92.7">2</text>
<text x="146.7" y="92.7">2</text>
<text x="65.4" y="99.1">2</text>
<text x="106.1" y="99.1">2</text>
<text x="146.7" y="99.1">2</text>
<text x="207.7" y="99.1">2</text>
</g>
<g font-size="1.8" fill="#840000">
<text x="35" y="11.9">1</text>
<text x="85" y="11.9">2</text>
<text x="135" y="11.9">3</text>
<text x="185" y="11.9">4</text>
<text x="235" y="11.9">5</text>
<text x="285" y="11.9">6</text>
<text x="10.3" y="35.9">A</text>
<text x="269.6" y="31.8" transform="rotate(-90 269.6 31.8)">S1</text>
<text x="274.7" y="31.8" transform="rotate(-90 274.7 31.8)">S2</text>
<text x="285.3" y="35.9">A</text>
<text x="269.6" y="44.1" transform="rotate(-90 269.6 44.1)">A</text>
<text x="272.2" y="44.1" transform="rotate(-90 272.2 44.1)">C</text>
<text x="274.7" y="44.1" transform="rotate(-90 274.7 44.1)">B</text>
<text x="10.3" y="85.9">B</text>
<text x="285.3" y="85.9">B</text>
<text x="106.4" y="117.6" transform="rotate(-90 106.4 117.6)">7</text>
<text x="109" y="118.1" transform="rotate(-90 109 118.1)">20</text>
<text x="39.5" y="123.2">A4</text>
<text x="91.7" y="123.2">21</text>
<text x="119.7" y="123.2">14</text>
<text x="119.7" y="125.7">15</text>
<text x="39.5" y="128.3">A5</text>
<text x="39.5" y="130.8">B5</text>
<text x="119.7" y="128.3">16</text>
<text x="119.7" y="130.8">17</text>
<text x="10.3" y="135.9">C</text>
<text x="39.5" y="135.9">A7</text>
<text x="119.7" y="133.3">18</text>
<text x="119.7" y="135.9">19</text>
<text x="199" y="135.5">1</text>
<text x="207.9" y="135.5">2</text>
<text x="285.3" y="135.9">C</text>
<text x="39.5" y="141">A6</text>
<text x="39.5" y="143.5">B6</text>
<text x="39.5" y="138.4">B7</text>
<text x="119.7" y="141">10</text>
<text x="120.2" y="138.4">9</text>
<text x="199" y="138">3</text>
<text x="199" y="140.6">5</text>
<text x="207.9" y="138">4</text>
<text x="207.9" y="140.6">6</text>
<text x="39" y="148.6">B10</text>
<text x="119.7" y="146">23</text>
<text x="119.7" y="148.6">24</text>
<text x="39" y="151.1">B11</text>
<text x="119.7" y="151.1">25</text>
<text x="119.7" y="153.7">26</text>
<text x="39.5" y="158.7">A2</text>
<text x="39.5" y="156.2">A3</text>
<text x="119.7" y="156.2">27</text>
<text x="119.7" y="158.7">28</text>
<text x="120.2" y="161.3">1</text>
<text x="39" y="163.8">A10</text>
<text x="39" y="166.4">A11</text>
<text x="120.2" y="166.4">2</text>
<text x="39.5" y="174">B2</text>
<text x="39.5" y="171.4">B3</text>
<text x="120.2" y="168.9">3</text>
<text x="120.2" y="171.4">4</text>
<text x="120.2" y="174">5</text>
<text x="39.5" y="179.1">A8</text>
<text x="119.7" y="179.1">11</text>
<text x="120.2" y="176.5">6</text>
<text x="10.3" y="185.9">D</text>
<text x="39.5" y="181.6">B8</text>
<text x="119.7" y="181.6">12</text>
<text x="119.7" y="184.1">13</text>
<text x="285.3" y="185.9">D</text>
<text x="20.1" y="188" transform="rotate(-90 20.1 188)">S1</text>
<text x="27.7" y="188.1" transform="rotate(-90 27.7 188.1)">A1</text>
<text x="106.4" y="191.2" transform="rotate(-90 106.4 191.2)">8</text>
<text x="35" y="199.9">1</text>
<text x="85" y="199.9">2</text>
<text x="135" y="199.9">3</text>
<text x="185" y="199.9">4</text>
<text x="235" y="199.9">5</text>
<text x="285" y="199.9">6</text>
</g>
<g font-size="1.8">
<text x="40" y="19">col0</text>
<text x="60.3" y="19">col1</text>
<text x="80.6" y="19">col2/MOSI</text>
<text x="101" y="19">col3</text>
<text x="121.3" y="19">col4/MISO</text>
<text x="141.6" y="19">col5/SCK</text>
<text x="161.9" y="19">col6</text>
<text x="182.2" y="19">col7</text>
<text x="202.6" y="19">col8</text>
<text x="222.9" y="19">col9</text>
<text x="243.2" y="19">col10</text>
<text x="15.9" y="36.8">row0</text>
<text x="15.9" y="55.9">row1</text>
<text x="269.6" y="58.3" transform="rotate(-90 269.6 58.3)">ENC_A</text>
<text x="274.7" y="58.3" transform="rotate(-90 274.7 58.3)">ENC_B</text>
<text x="15.9" y="74.9">row2</text>
<text x="15.9" y="106.7">row3</text>
<text x="127.3" y="123.2">col0</text>
<text x="127.3" y="128.3">col3</text>
<text x="128" y="130.8">col2/MOSI</text>
<text x="70.9" y="137.1">USB_D-</text>
<text x="128" y="133.3">col4/MISO</text>
<text x="128.8" y="135.9">col5/SCK</text>
<text x="183.6" y="135.5">col4/MISO</text>
<text x="45.7" y="142.2">D+</text>
<text x="70.4" y="142.2">USB_D+</text>
<text x="183.6" y="138">col5/SCK</text>
<text x="183.6" y="140.6">RESET</text>
<text x="213.8" y="138">col2/MOSI</text>
<text x="124.8" y="148.6">ENC_A</text>
<text x="126.3" y="146">col10</text>
<text x="127.3" y="151.1">col6</text>
<text x="127.3" y="153.7">col7</text>
<text x="124.9" y="161.3">RESET</text>
<text x="127.3" y="158.7">col9</text>
<text x="127.3" y="156.2">col8</text>
<text x="126.7" y="166.4">row3</text>
<text x="123.8" y="171.4">USB_D+</text>
<text x="124.2" y="174">USB_D-</text>
<text x="124.8" y="168.9">ENC_B</text>
<text x="126.7" y="176.5">row2</text>
<text x="126.7" y="179.1">row0</text>
<text x="126.7" y="181.6">row1</text>
<text x="127.3" y="184.1">col1</text>
</g>
<g font-size="1.8" fill="#008484">
<text x="27" y="32.7">D1</text>
<text x="27.5" y="35">1N4148</text>
<text x="47.3" y="32.7">D2</text>
<text x="47.8" y="35">1N4148</text>
<text x="67.6" y="32.7">D3</text>
<text x="68.1" y="35">1N4148</text>
<text x="87.9" y="32.7">D4</text>
<text x="88.4" y="35">1N4148</text>
<text x="108.3" y="32.7">D5</text>
<text x="108.7" y="35">1N4148</text>
<text x="128.6" y="32.7">D6</text>
<text x="129.1" y="35">1N4148</text>
<text x="148.9" y="32.7">D7</text>
<text x="149.4" y="35">1N4148</text>
<text x="169.2" y="32.7">D8</text>
<text x="169.7" y="35">1N4148</text>
<text x="189.5" y="32.7">D9</text>
<text x="190" y="35">1N4148</text>
<text x="210" y="32.7">D10</text>
<text x="210.3" y="35">1N4148</text>
<text x="230.3" y="32.7">D11</text>
<text x="230.7" y="35">1N4148</text>
<text x="250.6" y="32.7">D12</text>
<text x="251" y="35">1N4148</text>
<text x="280" y="39.1" transform="rotate(-90 280 39.1)">SW3</text>
<text x="282.6" y="47" transform="rotate(-90 282.6 47)">RotaryEncoder_Switch</text>
<text x="27.1" y="51.8">D13</text>
<text x="47.4" y="51.8">D14</text>
<text x="67.7" y="51.8">D15</text>
<text x="88.1" y="51.8">D16</text>
<text x="108.4" y="51.8">D17</text>
<text x="128.7" y="51.8">D18</text>
<text x="149" y="51.8">D19</text>
<text x="169.3" y="51.8">D20</text>
<text x="189.7" y="51.8">D21</text>
<text x="210" y="51.8">D22</text>
<text x="250.6" y="51.8">D23</text>
<text x="270.6" y="51">GND</text>
<text x="27.5" y="54.1">1N4148</text>
<text x="47.8" y="54.1">1N4148</text>
<text x="68.1" y="54.1">1N4148</text>
<text x="88.4" y="54.1">1N4148</text>
<text x="108.7" y="54.1">1N4148</text>
<text x="129.1" y="54.1">1N4148</text>
<text x="149.4" y="54.1">1N4148</text>
<text x="169.7" y="54.1">1N4148</text>
<text x="190" y="54.1">1N4148</text>
<text x="210.3" y="54.1">1N4148</text>
<text x="251" y="54.1">1N4148</text>
<text x="27.1" y="70.8">D24</text>
<text x="47.4" y="70.8">D25</text>
<text x="67.7" y="70.8">D26</text>
<text x="88.1" y="70.8">D27</text>
<text x="108.4" y="70.8">D28</text>
<text x="128.7" y="70.8">D29</text>
<text x="149" y="70.8">D30</text>
<text x="169.3" y="70.8">D31</text>
<text x="189.7" y="70.8">D32</text>
<text x="210" y="70.8">D33</text>
<text x="250.6" y="70.8">D34</text>
<text x="27.5" y="73.1">1N4148</text>
<text x="47.8" y="73.1">1N4148</text>
<text x="68.1" y="73.1">1N4148</text>
<text x="88.4" y="73.1">1N4148</text>
<text x="108.7" y="73.1">1N4148</text>
<text x="129.1" y="73.1">1N4148</text>
<text x="149.4" y="73.1">1N4148</text>
<text x="169.7" y="73.1">1N4148</text>
<text x="190" y="73.1">1N4148</text>
<text x="210.3" y="73.1">1N4148</text>
<text x="251" y="73.1">1N4148</text>
<text x="47.4" y="102.6">D35</text>
<text x="47.8" y="104.9">1N4148</text>
<text x="67.7" y="102.6">D36</text>
<text x="68.1" y="104.9">1N4148</text>
<text x="108.4" y="102.6">D37</text>
<text x="108.7" y="104.9">1N4148</text>
<text x="149" y="102.6">D38</text>
<text x="149.4" y="104.9">1N4148</text>
<text x="189.7" y="102.6">D39</text>
<text x="190" y="104.9">1N4148</text>
<text x="210" y="102.6">D40</text>
<text x="210.3" y="104.9">1N4148</text>
<text x="105.5" y="112.1">+5V</text>
<text x="19.8" y="119">USB_C_Receptacle</text>
<text x="27" y="116.5">J1</text>
<text x="47.2" y="119">F1</text>
<text x="54.7" y="118.4">+5V</text>
<text x="32.2" y="124.1">VBUS</text>
<text x="45.4" y="121.5">250mA</text>
<text x="94.5" y="124.1">AREF</text>
<text x="107.3" y="122.6" transform="rotate(-90 107.3 122.6)">VCC</text>
<text x="109.9" y="123.9" transform="rotate(-90 109.9 123.9)">AVCC</text>
<text x="115.4" y="124.1">PB0</text>
<text x="133.1" y="123.7">300</text>
<text x="133.5" y="121.4">R7</text>
<text x="143.2" y="122.7" transform="rotate(-90 143.2 122.7)">D43</text>
<text x="145.5" y="122.9" transform="rotate(-90 145.5 122.9)">LED</text>
<text x="243.9" y="125.4">+5V</text>
<text x="33.5" y="129.2">CC1</text>
<text x="33.5" y="131.7">CC2</text>
<text x="46.5" y="126.6">5.1k</text>
<text x="47.1" y="129.2">R4</text>
<text x="47.1" y="131.7">R5</text>
<text x="61.7" y="131.8">R6</text>
<text x="115.4" y="126.6">PB1</text>
<text x="115.4" y="129.2">PB2</text>
<text x="115.4" y="131.7">PB3</text>
<text x="203" y="130.9">J2</text>
<text x="211.6" y="129.5">+5V</text>
<text x="46.5" y="134.2">5.1k</text>
<text x="52.6" y="134.2">GND</text>
<text x="61.9" y="134.1">1.5k</text>
<text x="115.4" y="134.2">PB4</text>
<text x="115.4" y="136.8">PB5</text>
<text x="146.8" y="132.3">GND</text>
<text x="196.9" y="133.2">AVR_ISP Header</text>
<text x="248.2" y="137.5">C3</text>
<text x="257.1" y="137.5">C4</text>
<text x="266" y="137.5">C5</text>
<text x="34.8" y="141.9">D+</text>
<text x="64.9" y="138">R2</text>
<text x="64.9" y="143.1">R3</text>
<text x="65.1" y="140.6">68</text>
<text x="109.3" y="141.9">XTAL2/PB7</text>
<text x="109.3" y="139.3">XTAL1/PB6</text>
<text x="248.4" y="139.8">4.7u</text>
<text x="257.3" y="139.8">0.1u</text>
<text x="266.2" y="139.8">0.1u</text>
<text x="33.1" y="149.5">RX1-</text>
<text x="34.8" y="144.4">D+</text>
<text x="49.8" y="148.2">D41</text>
<text x="61.3" y="148.2">D42</text>
<text x="65.1" y="145.7">68</text>
<text x="115.4" y="146.9">PC0</text>
<text x="115.4" y="149.5">PC1</text>
<text x="140.3" y="149.6">C1</text>
<text x="155.5" y="149.6">C2</text>
<text x="211" y="148.4">GND</text>
<text x="32.6" y="152">RX1+</text>
<text x="49.8" y="150.7">3.6V</text>
<text x="59" y="154.6">GND</text>
<text x="61.3" y="150.7">3.6V</text>
<text x="115.4" y="152">PC2</text>
<text x="115.4" y="154.6">PC3</text>
<text x="140.4" y="151.9">22pF</text>
<text x="155.7" y="151.9">22pF</text>
<text x="157.2" y="155.8">+5V</text>
<text x="163.2" y="155.7">SW1</text>
<text x="243.3" y="152">GND</text>
<text x="32.8" y="159.6">TX1+</text>
<text x="33.3" y="157.1">TX1-</text>
<text x="115.4" y="157.1">PC4</text>
<text x="115.4" y="159.6">PC5</text>
<text x="142.9" y="158.9">GND</text>
<text x="151.7" y="159.6">10k</text>
<text x="152.5" y="157.1">R1</text>
<text x="162.2" y="158">RESET</text>
<text x="32.6" y="167.3">RX2+</text>
<text x="33.1" y="164.7">RX2-</text>
<text x="107.7" y="162.2">~{RESET}/PC6</text>
<text x="115.4" y="167.3">PD0</text>
<text x="170.9" y="167.8">GND</text>
<text x="33.3" y="172.3">TX2-</text>
<text x="115.4" y="169.8">PD1</text>
<text x="115.4" y="172.3">PD2</text>
<text x="141.6" y="173.5">SW2</text>
<text x="32.4" y="180">SBU1</text>
<text x="32.8" y="174.9">TX2+</text>
<text x="115.4" y="180">PD5</text>
<text x="115.4" y="174.9">PD3</text>
<text x="115.4" y="177.4">PD4</text>
<text x="141" y="175.8">BOOT</text>
<text x="21" y="183.4" transform="rotate(-90 21 183.4)">SHIELD</text>
<text x="28.6" y="183.4" transform="rotate(-90 28.6 183.4)">GND</text>
<text x="32.4" y="182.5">SBU2</text>
<text x="115.4" y="182.5">PD6</text>
<text x="115.4" y="185">PD7</text>
<text x="149.3" y="185.6">GND</text>
<text x="77.4" y="188.8">ATmega328P-PU</text>
<text x="90.2" y="186.3">U1</text>
<text x="107.3" y="189" transform="rotate(-90 107.3 189)">GND</text>
<text x="26.1" y="195.8">GND</text>
<text x="104.8" y="197">GND</text>
</g>
<g font-size="1.8" fill="#0000c2">
<text x="81.9" y="86.3">1.25u</text>
<text x="122.6" y="86.3">2.75u spacebar</text>
<text x="163.2" y="86.3">2.25u spacebar</text>
<text x="224.2" y="86.3">1u</text>
<text x="122.6" y="92.7">2.25u spacebar</text>
<text x="163.2" y="92.7">2.75u spacebar</text>
<text x="81.9" y="99">1u</text>
<text x="122.6" y="99">7u spacebar</text>
<text x="163.2" y="99">6.25u spacebar</text>
<text x="224.2" y="99">1.25u</text>
</g>
</svg>
